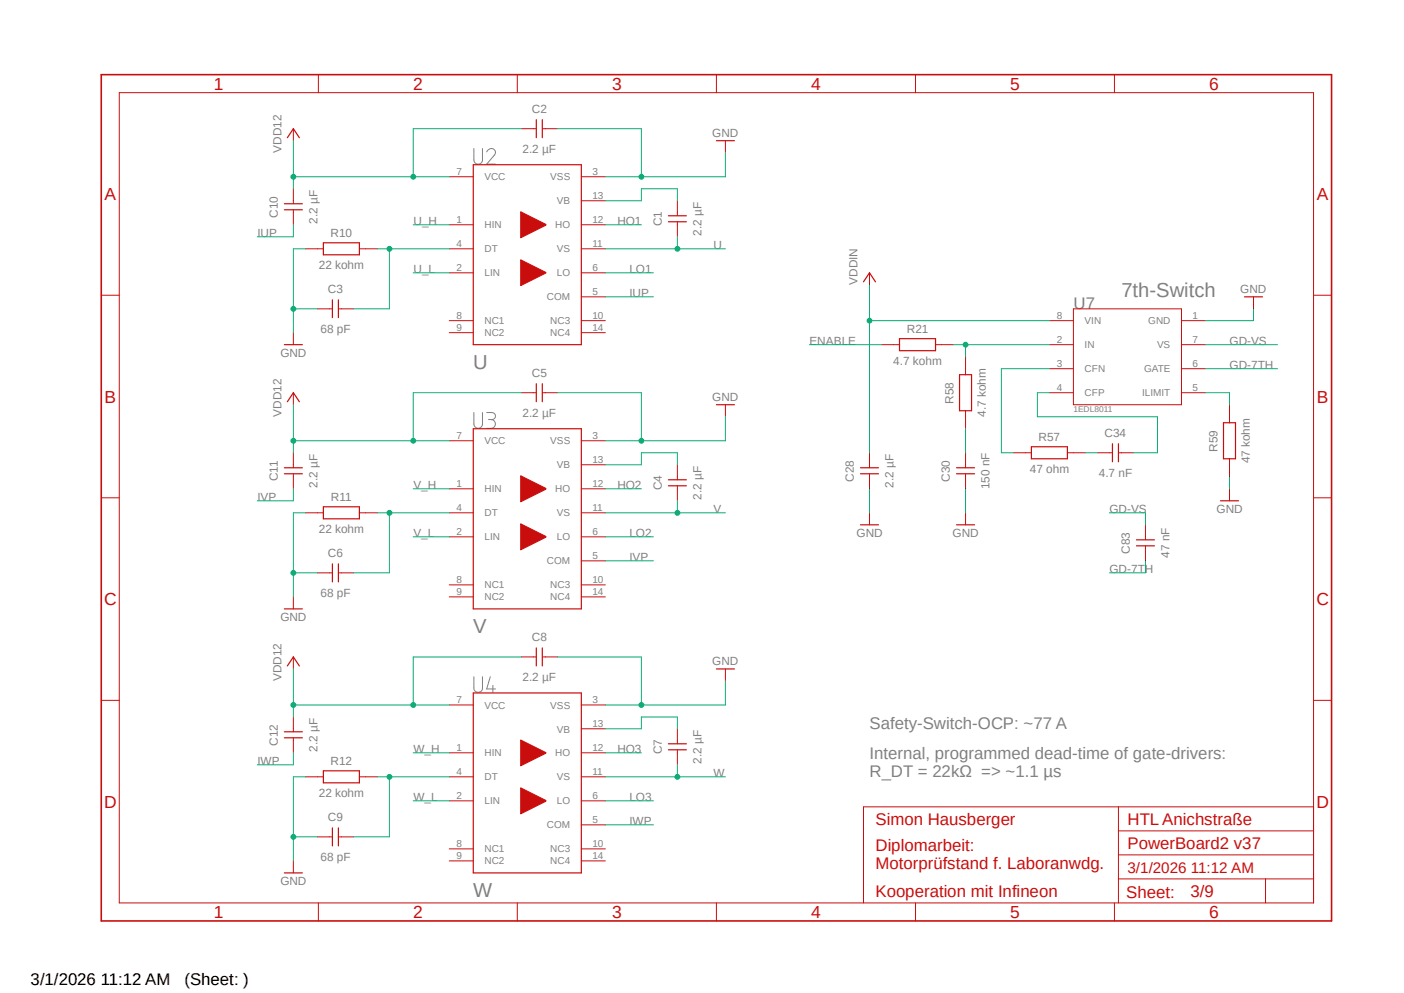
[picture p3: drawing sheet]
<svg xmlns="http://www.w3.org/2000/svg" width="297mm" height="210mm" viewBox="0 0 297 210" stroke-linecap="round" stroke-linejoin="round" font-family="sans-serif">
<path d="M20.9 15.5l261.2 179.8M282.1 15.5l-261.2 179.8" fill="none" stroke="#fff" stroke-width=".21"/>
<path d="M100.2 31.4v2.4a.91 .91 0 0 0 1 .9 .91 .91 0 0 0 .9-.9v-2.4M103 32.1a.92 .92 0 0 1 1.1-.7 .92 .92 0 0 1 .6 1.2l-1.7 2.1h1.8M100.2 87.2v2.5a.91 .91 0 0 0 1 .9 .91 .91 0 0 0 .9-.9v-2.5M103 87.2h1.1a.74 .74 0 0 1 .7 .8 .74 .74 0 0 1-.7 .7h-.8M103.9 88.7a.93 .93 0 0 1 .9 1 .93 .93 0 0 1-.9 .9h-.9M100.2 143.1v2.4a.91 .91 0 0 0 1 .9 .91 .91 0 0 0 .9-.9v-2.4M103.7 143.1l-.7 2.6h1.8M104.3 144.9v1.5" fill="none" stroke="#808080" stroke-width=".21"/>
<g fill="none" stroke="#c90d0c" stroke-width=".21">
<path d="M25.2 19.6h252.7v171.4h-252.7zM67.4 15.8v3.8M109.4 15.8v3.8M151.6 15.8v3.8M193.7 15.8v3.8M235.8 15.8v3.8M95 37.4h5.1M123 37.4h5.1M95 47.5h5.1M95 57.7h5.1M95 52.6h5.1M123 47.5h5.1"/>
<path d="M123 57.7h5.1M123 52.6h5.1M123 42.5h5.1M183.9 57.7v2.5M21.4 62.4h3.8M95 67.8h5.1M95 70.4h5.1M123 67.8h5.1M123 62.8h5.1M123 70.4h5.1M186.5 72.9h3.8M197.9 72.9h3.8"/>
<path d="M204.3 75.4v3.8M222 72.9h5.1M222 78h5.1M222 67.8h5.1M227.1 65.3h22.8v20.3h-22.8zM249.9 72.9h5.1M249.9 78h5.1M249.9 67.8h5.1M265.2 62.8v2.5M277.9 62.4h3.8M183.9 95.8v3.1M204.3 86.9v3.8"/>
<path d="M204.3 95.8v3.1M214.4 95.8h3.8M222 83.1h5.1M225.8 95.8h3.8M232.2 95.8h3.1M236.6 95.8h3.2M249.9 83.1h5.1M260.1 85.6v3.8M260.1 97v3.8M21.4 105.3h3.8M183.9 100.2v3.2M183.9 108.5v2.5"/>
<path d="M204.3 100.2v3.2M204.3 108.5v2.5M242.3 111v3.1M242.3 115.4v3.2M260.1 103.4v2.5M277.9 105.3h3.8M21.4 148.1h3.8M277.9 148.1h3.8M236.6 170.6v20.4M236.6 175.7h41.3M277.9 170.6h-95.2v20.4M67.4 191v3.8"/>
<path d="M109.4 191v3.8M151.6 191v3.8M193.7 191v3.8M235.8 191v3.8M236.6 185.9h41.3M236.6 180.8h41.3M267.7 185.9v5.1"/>
</g>
<path d="M21.4 15.8h260.3v179h-260.3z" fill="none" stroke="#c90d0c" stroke-width=".34"/>
<g fill="none" stroke="#c90d0c" stroke-width=".25">
<path d="M100.1 34.8h22.9v38.1h-22.9zM182.7 59.6l1.2-1.9 1.3 1.9M190.3 71.6h7.6v2.6h-7.6zM203 79.2h2.5v7.7h-2.5zM263.3 62.8h3.8M182 98.9h3.8M202.4 98.9h3.8M218.2 94.5h7.6v2.5h-7.6zM235.3 93.9v3.8M236.6 93.9v3.8M258.8 89.4h2.6v7.6h-2.6zM182 111h3.8"/>
<path d="M182 100.2h3.8M202.4 111h3.8M202.4 100.2h3.8M240.4 114.2h3.8M240.4 115.4h3.8M258.2 105.9h3.8"/>
</g>
<path d="M110.2 44.8l5.3 2.7v.1l-5.3 2.7z" fill-rule="evenodd" fill="#c90d0c"/>
<path d="M110.2 44.8l5.3 2.7v.1l-5.3 2.7z" fill="none" stroke="#c90d0c" stroke-width=".21"/>
<path d="M110.2 54.9l5.3 2.7v.1l-5.3 2.7z" fill-rule="evenodd" fill="#c90d0c"/>
<g fill="none" stroke="#c90d0c" stroke-width=".21">
<path d="M62.1 27.2v2.6M110.3 27.2h3.2M114.8 27.2h3.1M153.5 29.8v2.5M64.6 52.6h3.8M76 52.6h3.8M110.2 54.9l5.3 2.7v.1l-5.3 2.7zM143.3 42.5v3.1M143.3 46.9v3.2M62.1 70.4v2.5M67.1 65.3h3.2M71.6 65.3h3.2"/>
<path d="M95 93.2h5.1M123 93.2h5.1M123 98.3h5.1M95 103.4h5.1M95 113.5h5.1M95 108.5h5.1M123 103.4h5.1M123 113.5h5.1M123 108.5h5.1M123 118.6h5.1M95 123.7h5.1M95 126.2h5.1"/>
<path d="M123 123.7h5.1M123 126.2h5.1"/>
</g>
<path d="M60.8 29.1l1.3-1.9 1.2 1.9M113.5 25.3v3.8M114.7 25.3v3.8M151.6 29.8h3.8M68.4 51.4h7.6v2.5h-7.6zM141.4 45.6h3.8M141.4 46.9h3.8M60.2 72.9h3.8M70.3 63.4v3.8M71.6 63.4v3.8M100.1 90.7h22.9v38.1h-22.9z" fill="none" stroke="#c90d0c" stroke-width=".25"/>
<path d="M110.2 100.6l5.3 2.7v.2l-5.3 2.6z" fill-rule="evenodd" fill="#c90d0c"/>
<path d="M110.2 100.6l5.3 2.7v.2l-5.3 2.6z" fill="none" stroke="#c90d0c" stroke-width=".21"/>
<path d="M110.2 110.8l5.3 2.7v.1l-5.3 2.7z" fill-rule="evenodd" fill="#c90d0c"/>
<g fill="none" stroke="#c90d0c" stroke-width=".21">
<path d="M62.1 83.1v2.5M110.3 83.1h3.2M114.8 83.1h3.1M143.3 98.3v3.2M153.5 85.6v2.5M64.6 108.5h3.8M76 108.5h3.8M110.2 110.8l5.3 2.7v.1l-5.3 2.7zM143.3 102.7v3.2M62.1 126.2v2.6M67.1 121.2h3.2M71.6 121.2h3.2"/>
<path d="M95 149.1h5.1M95 159.2h5.1M123 149.1h5.1M123 159.2h5.1M123 154.1h5.1M95 169.4h5.1M95 164.3h5.1M95 179.5h5.1M123 169.4h5.1M123 164.3h5.1M123 174.5h5.1M123 179.5h5.1"/>
<path d="M95 182.1h5.1M123 182.1h5.1"/>
</g>
<path d="M60.8 85l1.3-1.9 1.2 1.9M113.5 81.2v3.8M114.7 81.2v3.8M151.6 85.6h3.8M68.4 107.2h7.6v2.5h-7.6zM70.3 119.3v3.8M71.6 119.3v3.8M141.4 101.5h3.8M141.4 102.7h3.8M60.2 128.8h3.8M100.1 146.6h22.9v38h-22.9z" fill="none" stroke="#c90d0c" stroke-width=".25"/>
<path d="M110.2 156.5l5.3 2.7v.1l-5.3 2.7z" fill-rule="evenodd" fill="#c90d0c"/>
<path d="M110.2 156.5l5.3 2.7v.1l-5.3 2.7z" fill="none" stroke="#c90d0c" stroke-width=".21"/>
<path d="M110.2 166.6l5.3 2.7v.2l-5.3 2.6z" fill-rule="evenodd" fill="#c90d0c"/>
<g fill="none" stroke="#c90d0c" stroke-width=".21">
<path d="M62.1 39.9v3.2M62.1 44.4v3.1M62.1 95.8v3.1M62.1 100.2v3.2M62.1 138.9v2.6M110.3 138.9h3.2M114.8 138.9h3.1M62.1 151.6v3.2M62.1 156v3.2M143.3 154.1v3.2M143.3 158.6v3.2M153.5 141.5v2.5"/>
<path d="M64.6 164.3h3.8M67.1 177h3.2M71.6 177h3.2M76 164.3h3.8M110.2 166.6l5.3 2.7v.2l-5.3 2.6zM62.1 182.1v2.5"/>
</g>
<g fill="none" stroke="#c90d0c" stroke-width=".25">
<path d="M60.2 43.1h3.8M60.2 44.4h3.8M60.2 98.9h3.8M60.2 100.2h3.8M113.5 137v3.8M114.7 137v3.8M60.2 154.8h3.8M60.2 156h3.8M60.8 140.8l1.3-1.9 1.2 1.9M141.4 157.3h3.8M141.4 158.6h3.8M151.6 141.5h3.8"/>
<path d="M68.4 163h7.6v2.6h-7.6zM70.3 175.1v3.8M71.6 175.1v3.8M60.2 184.6h3.8"/>
</g>
<path d="M117.9 27.2h17.8v10.2M153.5 32.3v5.1h-25.4M265.2 65.3v2.5h-10.2M183.9 103.4v5.1M204.3 103.4v5.1M260.1 100.8v2.6" fill="none" stroke="#0dab76" stroke-width=".21"/>
<circle cx="135.7" cy="37.4" r=".51" fill="#0dab76"/>
<g fill="none" stroke="#0dab76" stroke-width=".21">
<path d="M64.6 52.6h-2.5v17.8M62.1 65.3h5"/>
<circle cx="135.7" cy="37.4" r=".51"/>
</g>
<circle cx="62.1" cy="65.3" r=".51" fill="#0dab76"/>
<g fill="none" stroke="#0dab76" stroke-width=".21">
<path d="M117.9 83.1h17.8v10.1M153.5 88.1v5.1h-25.4"/>
<circle cx="62.1" cy="65.3" r=".51"/>
</g>
<circle cx="135.7" cy="93.2" r=".51" fill="#0dab76"/>
<g fill="none" stroke="#0dab76" stroke-width=".21">
<path d="M64.6 108.5h-2.5v17.7M62.1 121.2h5"/>
<circle cx="135.7" cy="93.2" r=".51"/>
</g>
<circle cx="62.1" cy="121.2" r=".51" fill="#0dab76"/>
<g fill="none" stroke="#0dab76" stroke-width=".21">
<path d="M117.9 138.9h17.8v10.2M153.5 144v5.1h-25.4"/>
<circle cx="62.1" cy="121.2" r=".51"/>
</g>
<circle cx="135.7" cy="149.1" r=".51" fill="#0dab76"/>
<g fill="none" stroke="#0dab76" stroke-width=".21">
<path d="M62.1 177h5M64.6 164.3h-2.5v17.8"/>
<circle cx="135.7" cy="149.1" r=".51"/>
</g>
<circle cx="62.1" cy="177" r=".51" fill="#0dab76"/>
<g fill="none" stroke="#0dab76" stroke-width=".21">
<path d="M201.7 72.9h20.3M204.3 72.9v2.5M255 78h15.3M255 72.9h15.3M234.7 108.5h7.6v2.5M242.3 118.6v2.6h-7.6"/>
<circle cx="62.1" cy="177" r=".51"/>
</g>
<circle cx="204.3" cy="72.9" r=".51" fill="#0dab76"/>
<g fill="none" stroke="#0dab76" stroke-width=".21">
<path d="M171.2 72.9h15.3M183.9 60.2v35.6M183.9 67.8h38.1"/>
<circle cx="204.3" cy="72.9" r=".51"/>
</g>
<circle cx="183.9" cy="67.8" r=".51" fill="#0dab76"/>
<g fill="none" stroke="#0dab76" stroke-width=".21">
<path d="M62.1 29.8v7.6h32.9M110.3 27.2h-22.9v10.2M87.4 47.5h7.6M87.4 57.7h7.6M222 78h-10.2v17.8h2.6M204.3 90.7v5.1M222 83.1h-2.5v5h25.4v7.7h-5.1M229.6 95.8h2.6M255 83.1h5.1v2.5"/>
<circle cx="183.9" cy="67.8" r=".51"/>
</g>
<circle cx="87.4" cy="37.4" r=".51" fill="#0dab76"/>
<g fill="none" stroke="#0dab76" stroke-width=".21">
<path d="M62.1 37.4v2.5"/>
<circle cx="87.4" cy="37.4" r=".51"/>
</g>
<circle cx="62.1" cy="37.4" r=".51" fill="#0dab76"/>
<g fill="none" stroke="#0dab76" stroke-width=".21">
<path d="M62.1 85.6v7.6h32.9M110.3 83.1h-22.9v10.1"/>
<circle cx="62.1" cy="37.4" r=".51"/>
</g>
<circle cx="87.4" cy="93.2" r=".51" fill="#0dab76"/>
<g fill="none" stroke="#0dab76" stroke-width=".21">
<path d="M62.1 93.2v2.6"/>
<circle cx="87.4" cy="93.2" r=".51"/>
</g>
<circle cx="62.1" cy="93.2" r=".51" fill="#0dab76"/>
<g fill="none" stroke="#0dab76" stroke-width=".21">
<path d="M110.3 138.9h-22.9v10.2M62.1 141.5v7.6h32.9"/>
<circle cx="62.1" cy="93.2" r=".51"/>
</g>
<circle cx="87.4" cy="149.1" r=".51" fill="#0dab76"/>
<g fill="none" stroke="#0dab76" stroke-width=".21">
<path d="M62.1 149.1v2.5"/>
<circle cx="87.4" cy="149.1" r=".51"/>
</g>
<circle cx="62.1" cy="149.1" r=".51" fill="#0dab76"/>
<g fill="none" stroke="#0dab76" stroke-width=".21">
<path d="M128.1 47.5h7.6M128.1 57.7h10.1M128.1 52.6h25.4M143.3 50.1v2.5"/>
<circle cx="62.1" cy="149.1" r=".51"/>
</g>
<circle cx="143.3" cy="52.6" r=".51" fill="#0dab76"/>
<g fill="none" stroke="#0dab76" stroke-width=".21">
<path d="M62.1 47.5v2.6h-7.7M79.8 52.6h15.2M82.4 52.6v12.7h-7.6M128.1 62.8h10.1"/>
<circle cx="143.3" cy="52.6" r=".51"/>
</g>
<circle cx="82.4" cy="52.6" r=".51" fill="#0dab76"/>
<g fill="none" stroke="#0dab76" stroke-width=".21">
<path d="M128.1 42.5h7.6v-2.6h7.6v2.6M79.8 108.5h15.2M82.4 108.5v12.7h-7.6"/>
<circle cx="82.4" cy="52.6" r=".51"/>
</g>
<circle cx="82.4" cy="108.5" r=".51" fill="#0dab76"/>
<g fill="none" stroke="#0dab76" stroke-width=".21">
<path d="M128.1 98.3h7.6v-2.5h7.6v2.5M87.4 103.4h7.6M87.4 113.5h7.6M128.1 103.4h7.6M128.1 113.5h10.1M128.1 108.5h25.4M143.3 105.9v2.6"/>
<circle cx="82.4" cy="108.5" r=".51"/>
</g>
<circle cx="143.3" cy="108.5" r=".51" fill="#0dab76"/>
<g fill="none" stroke="#0dab76" stroke-width=".21">
<path d="M62.1 103.4v2.5h-7.7M128.1 118.6h10.1M79.8 164.3h15.2M82.4 164.3v12.7h-7.6"/>
<circle cx="143.3" cy="108.5" r=".51"/>
</g>
<circle cx="82.4" cy="164.3" r=".51" fill="#0dab76"/>
<g fill="none" stroke="#0dab76" stroke-width=".21">
<path d="M62.1 159.2v2.6h-7.7M87.4 159.2h7.6M128.1 154.1h7.6v-2.5h7.6v2.5M128.1 159.2h7.6M87.4 169.4h7.6M128.1 169.4h10.1M128.1 174.5h10.1M128.1 164.3h25.4M143.3 161.8v2.5"/>
<circle cx="82.4" cy="164.3" r=".51"/>
</g>
<circle cx="143.3" cy="164.3" r=".51" fill="#0dab76"/>
<circle cx="143.3" cy="164.3" r=".51" fill="none" stroke="#0dab76" stroke-width=".21"/>
<g font-size="4.3" fill="#808080">
<text x="237.2" y="62.8">7th-Switch</text>
<text x="100.1" y="78">U</text>
<text x="100.1" y="133.9">V</text>
<text x="100.1" y="189.7">W</text>
</g>
<g font-size="3.7" fill="#c90d0c">
<text x="45.3" y="19">1</text>
<text x="87.4" y="19">2</text>
<text x="129.5" y="19">3</text>
<text x="171.6" y="19">4</text>
<text x="213.7" y="19">5</text>
<text x="255.8" y="19">6</text>
<text x="22.1" y="42.3">A</text>
<text x="278.6" y="42.3">A</text>
<text x="22.1" y="85.2">B</text>
<text x="278.6" y="85.2">B</text>
<text x="22" y="128">C</text>
<text x="278.5" y="128">C</text>
<text x="22" y="170.9">D</text>
<text x="278.5" y="170.9">D</text>
<text x="45.3" y="194.2">1</text>
<text x="87.4" y="194.2">2</text>
<text x="129.5" y="194.2">3</text>
<text x="171.6" y="194.2">4</text>
<text x="213.7" y="194.2">5</text>
<text x="255.8" y="194.2">6</text>
</g>
<g font-size="3.6" fill="#808080">
<text x="227.1" y="65.3">U7</text>
<text x="183.9" y="154.2">Safety-Switch-OCP: ~77 A</text>
<text x="183.9" y="160.5">Internal, programmed dead-time of gate-drivers:</text>
<text x="183.9" y="164.3">R_DT = 22kΩ =&gt; ~1.1 µs</text>
</g>
<g font-size="3.6" fill="#c90d0c">
<text x="185.2" y="174.5">Simon Hausberger</text>
<text x="238.5" y="174.5">HTL Anichstraße</text>
<text x="238.5" y="179.5">PowerBoard2 v37</text>
<text x="185.2" y="180">Diplomarbeit:</text>
<text x="185.2" y="183.9">Motorprüfstand f. Laboranwdg.</text>
<text x="185.2" y="189.7">Kooperation mit Infineon</text>
<text x="238.3" y="189.8">Sheet:</text>
<text x="251.8" y="189.7">3/9</text>
</g>
<g font-size="3.6">
<text x="6.5" y="208.3">3/1/2026 11:12 AM</text>
<text x="39" y="208.3">(Sheet: )</text>
</g>
<text font-size="3.2" fill="#c90d0c" x="238.5" y="184.6">3/1/2026 11:12 AM</text>
<g font-size="2.5" fill="#808080">
<text x="112.5" y="23.9">C2</text>
<text x="150.7" y="29">GND</text>
<text x="59.5" y="32.3" transform="rotate(-90 59.5 32.3)">VDD12</text>
<text x="110.5" y="32.3">2.2 µF</text>
<text x="58.8" y="46" transform="rotate(-90 58.8 46)">C10</text>
<text x="67.1" y="47.3" transform="rotate(-90 67.1 47.3)">2.2 µF</text>
<text x="87.5" y="47.5">U_H</text>
<text x="130.6" y="47.5">HO1</text>
<text x="140" y="47.8" transform="rotate(-90 140 47.8)">C1</text>
<text x="54.4" y="50.1">IUP</text>
<text x="69.9" y="50.1">R10</text>
<text x="148.4" y="49.8" transform="rotate(-90 148.4 49.8)">2.2 µF</text>
<text x="150.9" y="52.6">U</text>
<text x="67.4" y="56.9">22 kohm</text>
<text x="87.5" y="57.7">U_L</text>
<text x="133.1" y="57.7">LO1</text>
<text x="69.4" y="62">C3</text>
<text x="133.1" y="62.8">IUP</text>
<text x="181.4" y="60.2" transform="rotate(-90 181.4 60.2)">VDDIN</text>
<text x="262.4" y="62">GND</text>
<text x="67.8" y="70.4">68 pF</text>
<text x="191.8" y="70.4">R21</text>
<text x="59.3" y="75.4">GND</text>
<text x="171.2" y="72.9">ENABLE</text>
<text x="189" y="77.2">4.7 kohm</text>
<text x="260.1" y="78">GD-7TH</text>
<text x="260.1" y="72.9">GD-VS</text>
<text x="112.5" y="79.8">C5</text>
<text x="59.5" y="88.1" transform="rotate(-90 59.5 88.1)">VDD12</text>
<text x="110.5" y="88.1">2.2 µF</text>
<text x="150.7" y="84.8">GND</text>
<text x="201.7" y="85.3" transform="rotate(-90 201.7 85.3)">R58</text>
<text x="208.6" y="88.2" transform="rotate(-90 208.6 88.2)">4.7 kohm</text>
<text x="219.7" y="93.2">R57</text>
<text x="233.7" y="92.5">C34</text>
<text x="257.6" y="95.5" transform="rotate(-90 257.6 95.5)">R59</text>
<text x="58.8" y="101.8" transform="rotate(-90 58.8 101.8)">C11</text>
<text x="180.6" y="101.9" transform="rotate(-90 180.6 101.9)">C28</text>
<text x="201" y="101.9" transform="rotate(-90 201 101.9)">C30</text>
<text x="217.8" y="100.1">47 ohm</text>
<text x="232.5" y="100.8">4.7 nF</text>
<text x="264.4" y="98" transform="rotate(-90 264.4 98)">47 kohm</text>
<text x="54.4" y="105.9">IVP</text>
<text x="67.1" y="103.1" transform="rotate(-90 67.1 103.1)">2.2 µF</text>
<text x="70" y="105.9">R11</text>
<text x="87.5" y="103.4">V_H</text>
<text x="130.6" y="103.4">HO2</text>
<text x="140" y="103.7" transform="rotate(-90 140 103.7)">C4</text>
<text x="148.4" y="105.7" transform="rotate(-90 148.4 105.7)">2.2 µF</text>
<text x="189" y="103.1" transform="rotate(-90 189 103.1)">2.2 µF</text>
<text x="209.3" y="103.5" transform="rotate(-90 209.3 103.5)">150 nF</text>
<text x="67.4" y="112.8">22 kohm</text>
<text x="87.5" y="113.5">V_L</text>
<text x="133.1" y="113.5">LO2</text>
<text x="150.9" y="108.5">V</text>
<text x="181.2" y="113.5">GND</text>
<text x="201.5" y="113.5">GND</text>
<text x="234.7" y="108.5">GD-VS</text>
<text x="257.3" y="108.5">GND</text>
<text x="69.4" y="117.9">C6</text>
<text x="133.1" y="118.6">IVP</text>
<text x="239" y="117.1" transform="rotate(-90 239 117.1)">C83</text>
<text x="247.4" y="118" transform="rotate(-90 247.4 118)">47 nF</text>
<text x="234.7" y="121.2">GD-7TH</text>
<text x="59.3" y="131.3">GND</text>
<text x="67.8" y="126.2">68 pF</text>
<text x="112.5" y="135.6">C8</text>
<text x="150.7" y="140.7">GND</text>
<text x="59.5" y="144" transform="rotate(-90 59.5 144)">VDD12</text>
<text x="110.5" y="144">2.2 µF</text>
<text x="54.4" y="161.8">IWP</text>
<text x="58.8" y="157.7" transform="rotate(-90 58.8 157.7)">C12</text>
<text x="67.1" y="159" transform="rotate(-90 67.1 159)">2.2 µF</text>
<text x="69.9" y="161.8">R12</text>
<text x="87.5" y="159.2">W_H</text>
<text x="130.6" y="159.2">HO3</text>
<text x="140" y="159.5" transform="rotate(-90 140 159.5)">C7</text>
<text x="148.4" y="161.5" transform="rotate(-90 148.4 161.5)">2.2 µF</text>
<text x="150.9" y="164.3">W</text>
<text x="67.4" y="168.6">22 kohm</text>
<text x="69.4" y="173.7">C9</text>
<text x="87.5" y="169.4">W_L</text>
<text x="133.1" y="169.4">LO3</text>
<text x="133.1" y="174.5">IWP</text>
<text x="67.8" y="182.1">68 pF</text>
<text x="59.3" y="187.2">GND</text>
</g>
<g font-size="2.1" fill="#808080">
<text x="96.6" y="37">7</text>
<text x="102.5" y="38.1">VCC</text>
<text x="116.4" y="38.1">VSS</text>
<text x="125.3" y="37">3</text>
<text x="96.6" y="47.2">1</text>
<text x="117.8" y="43.2">VB</text>
<text x="125.3" y="47.2">12</text>
<text x="125.3" y="42.1">13</text>
<text x="96.6" y="52.2">4</text>
<text x="102.5" y="48.3">HIN</text>
<text x="102.5" y="53.4">DT</text>
<text x="117.5" y="48.3">HO</text>
<text x="117.8" y="53.4">VS</text>
<text x="125.3" y="52.2">11</text>
<text x="96.6" y="57.3">2</text>
<text x="102.5" y="58.5">LIN</text>
<text x="117.8" y="58.5">LO</text>
<text x="125.3" y="57.3">6</text>
<text x="115.7" y="63.5">COM</text>
<text x="125.3" y="62.4">5</text>
<text x="96.6" y="67.5">8</text>
<text x="96.6" y="70">9</text>
<text x="102.5" y="68.6">NC1</text>
<text x="102.5" y="71.1">NC2</text>
<text x="116.4" y="68.6">NC3</text>
<text x="116.4" y="71.1">NC4</text>
<text x="125.3" y="67.5">10</text>
<text x="125.3" y="70">14</text>
<text x="223.6" y="67.5">8</text>
<text x="229.4" y="68.6">VIN</text>
<text x="242.9" y="68.6">GND</text>
<text x="252.3" y="67.5">1</text>
<text x="223.6" y="77.6">3</text>
<text x="223.6" y="72.6">2</text>
<text x="229.4" y="73.7">IN</text>
<text x="244.8" y="73.7">VS</text>
<text x="252.3" y="72.6">7</text>
<text x="252.3" y="77.6">6</text>
<text x="223.6" y="82.7">4</text>
<text x="229.4" y="83.8">CFP</text>
<text x="229.4" y="78.7">CFN</text>
<text x="241.6" y="83.8">ILIMIT</text>
<text x="242" y="78.7">GATE</text>
<text x="252.3" y="82.7">5</text>
<text x="96.6" y="92.9">7</text>
<text x="102.5" y="94">VCC</text>
<text x="116.4" y="94">VSS</text>
<text x="125.3" y="92.9">3</text>
<text x="117.8" y="99.1">VB</text>
<text x="125.3" y="98">13</text>
<text x="96.6" y="103">1</text>
<text x="102.5" y="104.1">HIN</text>
<text x="117.5" y="104.1">HO</text>
<text x="125.3" y="103">12</text>
<text x="96.6" y="113.2">2</text>
<text x="96.6" y="108.1">4</text>
<text x="102.5" y="109.2">DT</text>
<text x="117.8" y="109.2">VS</text>
<text x="125.3" y="113.2">6</text>
<text x="125.3" y="108.1">11</text>
<text x="102.5" y="114.3">LIN</text>
<text x="115.7" y="119.4">COM</text>
<text x="117.8" y="114.3">LO</text>
<text x="125.3" y="118.3">5</text>
<text x="96.6" y="123.3">8</text>
<text x="96.6" y="125.9">9</text>
<text x="102.5" y="124.5">NC1</text>
<text x="116.4" y="124.5">NC3</text>
<text x="125.3" y="123.3">10</text>
<text x="125.3" y="125.9">14</text>
<text x="102.5" y="127">NC2</text>
<text x="116.4" y="127">NC4</text>
<text x="96.6" y="148.7">7</text>
<text x="102.5" y="149.9">VCC</text>
<text x="116.4" y="149.9">VSS</text>
<text x="125.3" y="148.7">3</text>
<text x="117.8" y="154.9">VB</text>
<text x="125.3" y="153.8">13</text>
<text x="96.6" y="158.9">1</text>
<text x="102.5" y="160">HIN</text>
<text x="117.5" y="160">HO</text>
<text x="125.3" y="158.9">12</text>
<text x="96.6" y="164">4</text>
<text x="102.5" y="165.1">DT</text>
<text x="117.8" y="165.1">VS</text>
<text x="125.3" y="164">11</text>
<text x="96.6" y="169">2</text>
<text x="102.5" y="170.1">LIN</text>
<text x="117.8" y="170.1">LO</text>
<text x="125.3" y="169">6</text>
<text x="96.6" y="179.2">8</text>
<text x="115.7" y="175.2">COM</text>
<text x="125.3" y="174.1">5</text>
<text x="125.3" y="179.2">10</text>
<text x="96.6" y="181.7">9</text>
<text x="102.5" y="180.3">NC1</text>
<text x="102.5" y="182.8">NC2</text>
<text x="116.4" y="180.3">NC3</text>
<text x="116.4" y="182.8">NC4</text>
<text x="125.3" y="181.7">14</text>
</g>
<text font-size="1.8" fill="#808080" x="227.1" y="87.1">1EDL8011</text>
</svg>
